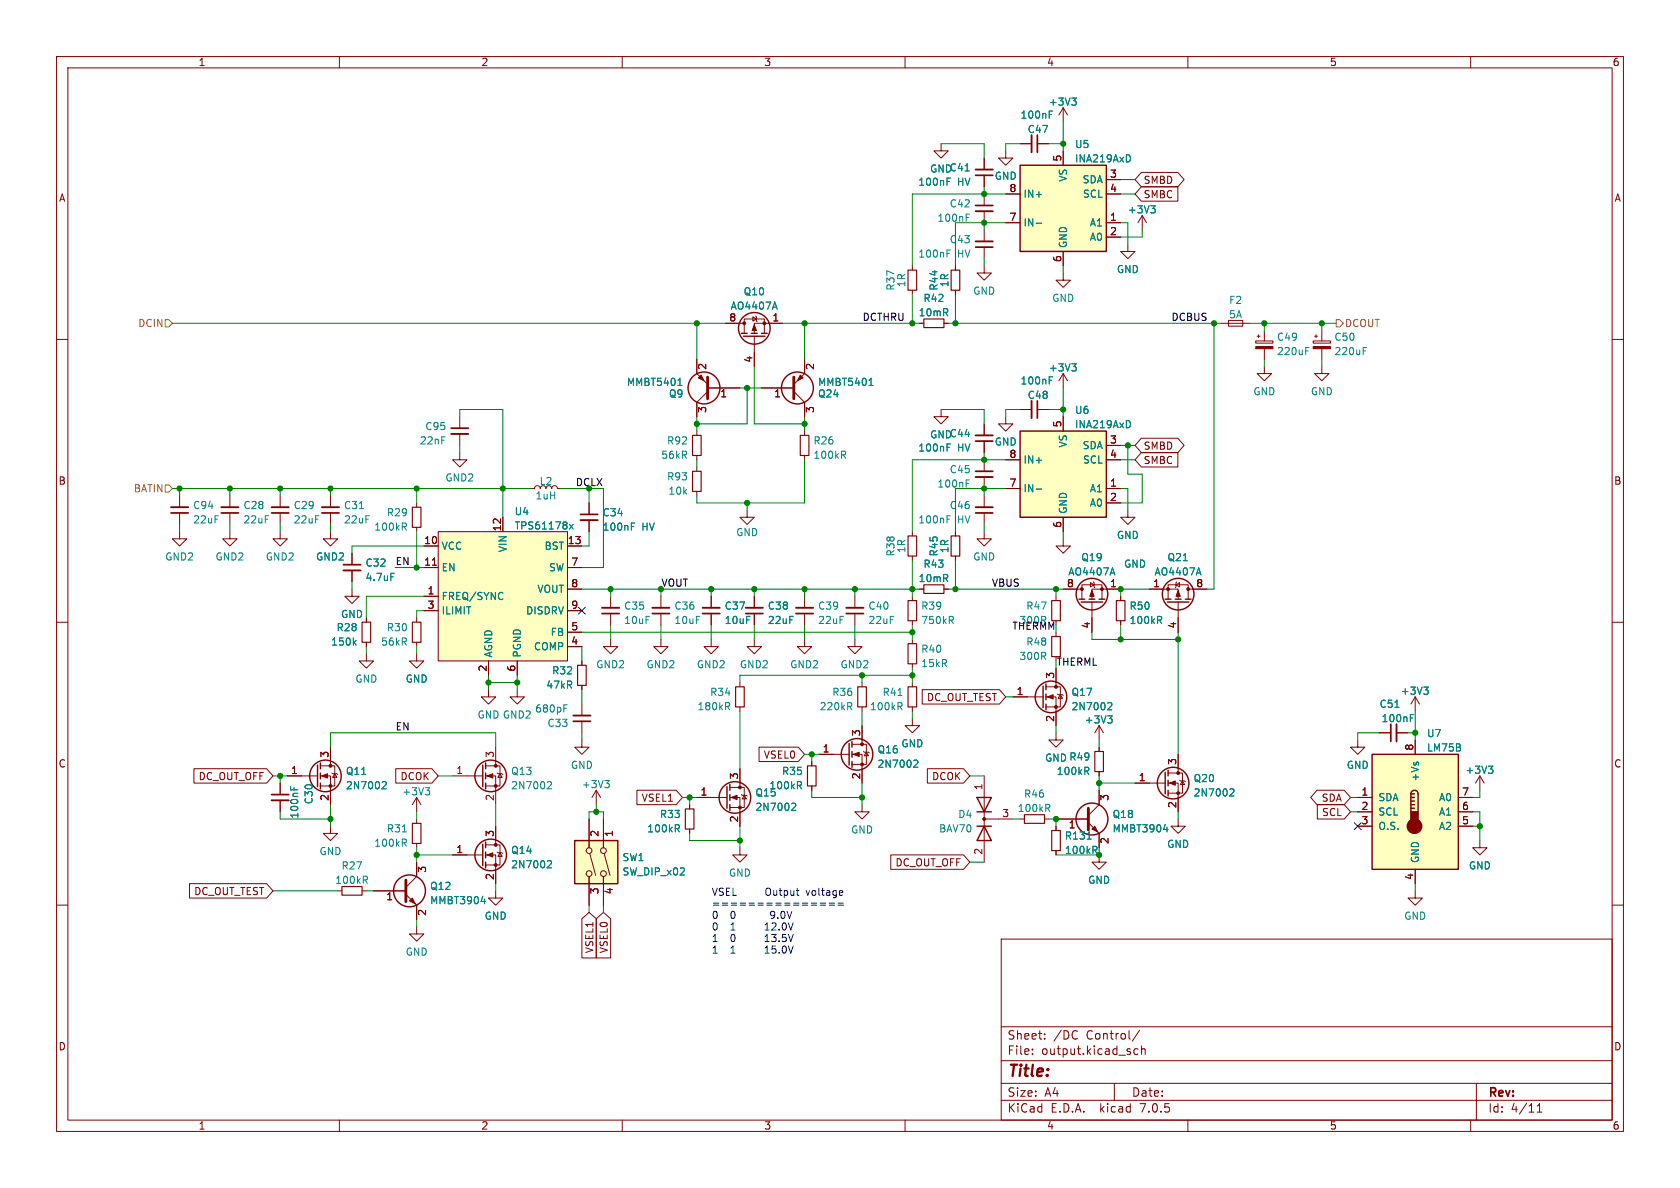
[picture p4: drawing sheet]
<svg xmlns="http://www.w3.org/2000/svg" width="297mm" height="210mm" viewBox="0 0 297 210" stroke-linecap="round" stroke-linejoin="round" font-family="sans-serif">
<g fill="none" stroke="#840000" stroke-width=".18">
<path d="M10 10h277v190h-277zM12 12h273v186h-273zM60 10v2M110 10v2M160 10v2M188 19.1l-.8 1.2M188 19.1v2.5M188 19.1l.7 1.2M210 10v2M260 10v2M166.4 25.4v1.3h1.2l-1.2 1.2-1.3-1.2h1.3M174 27.9v2.1"/>
<path d="M174 31v2M174 34.3v2M174 37.3v2.1M177.8 26.7v1.2h1.3l-1.3 1.3-1.3-1.3h1.3M177.8 39.4h2.5M177.8 34.3h2.5M180.3 25.4h2.1M183.4 25.4h2M188 26.7v2.5M195.6 39.4h2.5M195.6 31.8h2.5M195.6 34.3h2.5"/>
<path d="M201.8 30.5h6.4l1.1 1.3-1.1 1.2h-6.4l-1.1-1.2zM201.8 33h6.4v2.6h-6.4l-1.1-1.3zM201.9 38.1l-.7 1.3M201.9 38.1v2.5M201.9 38.1l.8 1.3M10 60h2M128.3 57.2h3.3M131.6 58.9v-2.5h3.5v2.5M133.1 56l.6 .4-.6 .4zM133.3 59.4v5.4M133.6 55.9l.1 .1v.8l.2 .1M138.4 57.2h-5.1v1.7"/>
<path d="M161.3 47v.8M161.3 51.3v.8M162.6 57.2h.7M166.9 57.2h.7M168.9 47v.8M168.9 51.3v.8M174 47v1.3h1.3l-1.3 1.2-1.3-1.2h1.3M174 40.6v2.1M174 43.7v2M188 48.3v1.2h1.2l-1.2 1.3-1.3-1.3h1.3M188 44.5v2.5M195.6 41.9h2.5"/>
<path d="M199.4 43.2v1.3h1.3l-1.3 1.2-1.3-1.2h1.3M215.9 57.2h5.1M217.2 56.6h2.5v1.1h-2.5zM222.2 59.4h.6M222.5 59.2v.5M223.5 58.4v1.9M232.4 59.4h.5M232.7 59.2v.5M233.7 58.4v1.9M285 60h2M81.3 73.7v2M81.3 76.7v2"/>
<path d="M123.2 63.5v2.5l1.9 1.9M123.2 76.2v.8M125.1 68.6h5.7M125.1 69.2l-1.9 1.9v2.6M134.6 68.6h5.7M140.3 69.2l1.9 1.9v2.6M142.2 63.5v2.5l-1.9 1.9M142.2 76.2v.8M166.4 72.4v1.3h1.2l-1.2 1.2-1.3-1.2h1.3M174 74.9v2.1M174 78v2M177.8 73.7v1.2h1.3l-1.3 1.3-1.3-1.3h1.3"/>
<path d="M180.3 72.4h2.1M183.4 72.4h2M188 66v2.6M188 73.7v2.5M188 66l-.8 1.3M188 66l.7 1.3M195.6 78.7h2.5M201.8 77.5h6.4l1.1 1.2-1.1 1.3h-6.4l-1.1-1.3zM222 60.3h3v.4h-3zM223.5 64.8v1.2h1.3l-1.3 1.3-1.3-1.3h1.3M223.5 61.6v1.9M232.2 60.3h3v.4h-3z"/>
<path d="M233.7 64.8v1.2h1.2l-1.2 1.3-1.3-1.3h1.3M233.7 61.6v1.9M31.7 94v1.3h1.3l-1.3 1.2-1.2-1.2h1.2M31.7 87.6v2.1M31.7 90.7v2M40.6 94v1.3h1.3l-1.3 1.2-1.2-1.2h1.2M40.6 87.6v2.1M40.6 90.7v2M49.5 94v1.3h1.3l-1.3 1.2-1.2-1.2h1.2M49.5 87.6v2.1M49.5 90.7v2M58.4 94v1.3h1.3l-1.3 1.2-1.3-1.2h1.3"/>
<path d="M58.4 87.6v2.1M58.4 90.7v2M62.2 97.8v2M73.7 88.9v.8M73.7 93.2v.8M74.9 96.5h2.6M76.4 99.9h.8M77.5 94h22.8v22.8h-22.8zM81.3 80v1.3h1.2l-1.2 1.3-1.3-1.3h1.3M88.9 91.4v2.6M94 86.4h.5l.1-.4 .4-.1 .4 .1 .1 .4M97.5 86.4l.2-.4 .4-.1 .3 .1 .2 .4h.5"/>
<path d="M100.3 96.5h2.6M104.1 88.9v2M104.1 91.9v2.1M123.2 80.5v.8M123.2 82.6v.7M123.2 86.9v.7M132.1 90.2v1.2h1.2l-1.2 1.3-1.3-1.3h1.3M142.2 80.5v.8M161.3 94v.7M161.3 98.3v.8M168.9 94v.7M168.9 98.3v.8"/>
<path d="M174 94v1.3h1.3l-1.3 1.2-1.3-1.2h1.3M174 81.3v2M174 84.3v2.1M174 87.6v2.1M174 90.7v2M177.8 86.4h2.5M177.8 81.3h2.5M188 95.3v1.2h1.2l-1.2 1.3-1.3-1.3h1.3M188 91.4v2.6M195.6 86.4h2.5M195.6 88.9h2.5M195.6 81.3h2.5"/>
<path d="M199.4 90.2v1.2h1.3l-1.3 1.3-1.3-1.3h1.3M201.8 80h6.4v2.6h-6.4l-1.1-1.3zM10 110h2M62.2 104.1v1.3h1.3l-1.3 1.3-1.2-1.3h1.2M62.2 100.8v2.1M64.8 115.6v1.2h1.2l-1.2 1.3-1.3-1.3h1.3M64.8 109.2v.8M64.8 113.5v.8M73.7 115.6v1.2h1.2l-1.2 1.3-1.3-1.3h1.3M73.7 109.2v.8M73.7 113.5v.8M74.9 105.4h2.6"/>
<path d="M74.9 100.3h2.6M74.9 108h2.6M86.4 116.8v2.6M91.4 116.8v2.6M100.3 104.1h2.6M100.3 100.3h2.6M100.3 108h2.6M100.3 114.3h2.6M100.3 111.8h2.6M102.9 116.8v.8M107.9 113v1.3h1.3l-1.3 1.3-1.2-1.3h1.2M107.9 105.4v2"/>
<path d="M107.9 108.5v2M116.8 113v1.3h1.3l-1.3 1.3-1.2-1.3h1.2M116.8 105.4v2M116.8 108.5v2M125.7 113v1.3h1.3l-1.3 1.3-1.2-1.3h1.2M125.7 105.4v2M125.7 108.5v2M133.3 113v1.3h1.3l-1.3 1.3-1.2-1.3h1.2M133.3 105.4v2M133.3 108.5v2M142.2 113v1.3h1.3l-1.3 1.3-1.2-1.3h1.2M142.2 105.4v2"/>
<path d="M142.2 108.5v2M151.1 113v1.3h1.3l-1.3 1.3-1.2-1.3h1.2M151.1 105.4v2M151.1 108.5v2M161.3 105.4v.8M161.3 109.7v.8M161.3 113v.8M161.3 117.3v.8M162.6 104.1h.7M166.9 104.1h.7M186.7 105.4v.8M186.7 111.8v.7"/>
<path d="M186.7 118.1v3.3M188 104.1h3.3M191.3 105.9v-2.5h3.5v2.5M192.8 103l.6 .4-.6 .4zM193 106.4v5.4M193.3 102.9l.1 .1v.8l.1 .1M198.1 104.1h-5.1v1.8M198.1 105.4v.8M198.1 109.7v.8M203.2 104.1h5.1v1.8M206.5 105.9v-2.5h3.6v2.5M207.9 103.4l.6-.4v.8z"/>
<path d="M208 102.9l-.1 .1v.8l-.1 .1M208.3 106.4v5.4M210.1 104.1h3.3M285 110h2M34.3 135.9h12.8l1.2 1.3-1.2 1.2h-12.8zM49.5 138.4v2.1M50.8 137.2h5.3M56.6 137.2h1.8v5M56.6 135.4h2.6v3.5h-2.6M58.4 132.1v3.3M58.7 136.7l.1 .1h.8l.1 .1M59.2 136.8l.4 .6h-.8z"/>
<path d="M70 135.9h6.4l1.1 1.3-1.1 1.2h-6.4zM80 137.2h5.3M85.9 137.2h1.7v5M85.9 135.4h2.5v3.5h-2.5M86.4 121.9v1.3h1.2l-1.2 1.3-1.3-1.3h1.3M87.6 132.1v3.3M87.9 136.7l.1 .1h.8l.1 .1M88.4 136.8l.4 .6h-.8zM91.4 121.9v1.3h1.3l-1.3 1.3-1.2-1.3h1.2M102.9 130.8v1.3h1.2l-1.2 1.3-1.3-1.3h1.3M102.9 121.2v.7M102.9 124.5v2"/>
<path d="M102.9 127.5v2M105.4 139.7l-.8 1.3M105.4 139.7v2.5M105.4 139.7l.8 1.3M112.6 139.7h6.9l1.1 1.3-1.1 1.2h-6.9zM129 139.2h2.6v3.5h-2.6M130.8 120.7v.7M130.8 125v.7M130.8 135.9v3.3M134.2 132.1h6.9l1.1 1.3-1.1 1.2h-6.9zM143.5 134.6v.8M143.5 138.9v.8"/>
<path d="M144.8 133.4h5.3M150.6 133.4h1.8v5M150.6 131.6h2.6v3.5h-2.6M152.4 120.7v.7M152.4 125v.7M152.4 128.3v3.3M152.7 132.8l.1 .2h.7l.2 .1M153.2 133l.3 .6h-.7zM161.3 127v1.3h1.3l-1.3 1.2-1.3-1.2h1.3M161.3 120.7v.7M161.3 125v.7M163 121.9h13.7l1.1 1.3-1.1 1.3h-13.7z"/>
<path d="M163.9 135.9h6.4l1.1 1.3-1.1 1.2h-6.4zM174 137.2v15.2M179.1 123.2h5.3M184.9 123.2h1.8v5.1M184.9 121.4h2.6v3.6h-2.6M186.7 129.5v1.3h1.3l-1.3 1.3-1.3-1.3h1.3M186.9 122.7l.2 .1h.7l.2 .1M187.5 122.8l.3 .6h-.7zM194.3 128.3l-.8 1.2M194.3 128.3v2.5M194.3 132.1v.7M194.3 136.4v.8"/>
<path d="M194.3 139.7v2.5l-1.9 1.9M194.3 128.3l.8 1.2M200.7 138.4h5.3M206.5 138.4h1.8v5.1M206.5 136.7h2.5v3.5h-2.5M208.3 133.4v3.3M208.5 137.9l.2 .1h.7l.1 .2M209 138l.4 .7h-.7zM232.8 139.7h4.8l1.2 1.3-1.2 1.2h-4.8l-1.1-1.2zM240 130.8v1.3h1.3l-1.3 1.3-1.2-1.3h1.2M243.8 129.5h2.1M246.9 129.5h2"/>
<path d="M250.2 123.2l.8 1.3M250.2 123.2l-.8 1.3M250.2 123.2v2.5M250.2 130.8v2.6M261.6 137.2l-.7 1.2M261.6 137.2v2.5M261.6 137.2l.8 1.2M10 160h2M33.5 156.2h13.6l1.2 1.3-1.2 1.3h-13.6zM49.5 141.5v2M58.4 146.1v1.2h1.3l-1.3 1.3-1.3-1.3h1.3M59.7 157.5h.8"/>
<path d="M64 157.5h.8M66 157.5h5.8M71.8 158.1l1.9 1.9v2.6M73.7 141v2.5M73.7 144.8v.7M73.7 149.1v.8M73.7 152.4v2.5l-1.9 1.9M73.7 141l-.8 1.2M73.7 141l.7 1.2M80 151.1h5.3M85.9 151.1h1.7v5.1M85.9 149.4h2.5v3.5h-2.5"/>
<path d="M87.6 157.5v1.3h1.3l-1.3 1.2-1.2-1.2h1.2M87.6 146.1v3.3M87.9 150.6l.1 .1h.8l.1 .2M88.4 150.7l.4 .7h-.8zM104.1 144.8v5.1M104.1 154.9v5.1M104.3 150.9l1 3.9M106.7 144.8v5.1M106.7 154.9v5.1M106.8 150.9l1 3.9M121.9 142.2v.8M121.9 146.6v.7"/>
<path d="M123.2 141h5.3M129 141h1.8v5.1M130.8 149.9v1.2h1.3l-1.3 1.3-1.3-1.3h1.3M131.1 140.5l.1 .1h.8l.1 .1M131.6 140.6l.4 .6h-.8zM152.4 142.2v1.3h1.3l-1.3 1.3-1.3-1.3h1.3M157.5 151.1h12.8l1.1 1.3-1.1 1.3h-12.8zM174 144.8h5.1M180.3 144.8h.8M184.7 144.8h.7M186.7 146.1v.7M186.7 150.4v.7"/>
<path d="M186.7 144.8h5.7M192.4 145.4l1.9 1.9v2.6M194.3 151.1v1.3h1.3l-1.3 1.3-1.3-1.3h1.3M208.3 144.8v1.3h1.2l-1.2 1.2-1.3-1.2h1.3M232.9 142.2h4.7l1.2 1.3-1.2 1.3h-4.7zM240 141h2.6M240 143.5h2.6M240 146.1h2.6M250.2 157.5v1.3h1.3l-1.3 1.2-1.3-1.2h1.3M250.2 153.7v2.5M257.8 141h2.5M257.8 143.5h2.5"/>
<path d="M257.8 146.1h2.5M261.6 148.6v1.3h1.3l-1.3 1.2-1.3-1.2h1.3M285 160h2M73.7 163.8v1.3h1.2l-1.2 1.3-1.3-1.3h1.3M102.9 162.4l1.2-1.1 1.3 1.1v6.9h-2.5zM105.4 162.4l1.3-1.1 1.3 1.1v6.9h-2.6zM177 166h108v32h-108zM60 198v2M110 198v2M160 198v2M177 194.5h108M177 191.5h108"/>
<path d="M177 187.5h108M177 181.5h108M182.5 186.3v.1M182.5 185.5v.1M184.7 183.6v.1M184.7 182.8v.1M190.4 182.3h.1M190.5 183.6h-.1M197 191.5v3M201.2 185.5l-.5-.1-.2 .3v.4l.1 .2h.6M201.5 182.1l-1.3 2M201.8 185.5l.2-.1 .4 .1 .1 .9"/>
<path d="M201.8 184.9v1.5M210 198v2M260 198v2M261 191.5v6.5M271.7 196.6h.9M271.7 195.5l.5-.4v1.5"/>
<circle cx="104.1" cy="150.4" r=".51"/>
<circle cx="104.1" cy="154.4" r=".51"/>
<circle cx="106.7" cy="150.4" r=".51"/>
<circle cx="106.7" cy="154.4" r=".51"/>
</g>
<g fill="none" stroke="#840000" stroke-width=".33">
<path d="M172.5 37.3h3M172.5 30h3M182.4 23.9v3M172.5 42.7h3M79.8 76.7h3M172.5 77h3M182.4 70.9v3M30.2 89.7h3.1M39.1 89.7h3.1M48 89.7h3.1M56.9 89.7h3M102.6 91.9h3.1"/>
<path d="M172.5 89.7h3M172.5 84.3h3M60.7 100.8h3.1M106.4 107.4h3.1M115.3 107.4h3.1M124.2 107.4h3.1M131.8 107.4h3.1M140.7 107.4h3.1M149.6 107.4h3.1M101.3 126.5h3.1M246.9 128v3.1M48 141.5h3.1"/>
</g>
<g fill="none" stroke="#840000" stroke-width=".3">
<path d="M172.5 36.3h3M172.5 31h3M183.4 23.9v3M172.5 43.7h3M79.8 75.7h3M172.5 78h3M183.4 70.9v3M30.2 90.7h3.1M39.1 90.7h3.1M48 90.7h3.1M56.9 90.7h3M60.7 99.8h3.1"/>
<path d="M102.6 90.9h3.1M172.5 90.7h3M172.5 83.3h3M106.4 108.5h3.1M115.3 108.5h3.1M124.2 108.5h3.1M131.8 108.5h3.1M140.7 108.5h3.1M149.6 108.5h3.1M101.3 127.5h3.1M245.9 128v3.1M48 140.5h3.1"/>
</g>
<g fill="none" stroke="#008484" stroke-width=".18">
<path d="M185.5 19.6h.6M189.5 17.3h.8l-.5 .5M190 17.8l.3 .2v.4l-.3 .2M167.4 31.5h.6M170.8 37.8h.6M183.2 39.5h1M199.7 27.5l.1 .4-.1 .5M203.4 36.4h.8l-.4 .5M204 36.9l.2 .2v.3l-.2 .2M137 53.4l.4 1.3M167.4 44.2h.6M119.8 68.1h.8"/>
<path d="M120.1 67l.1-.1v1.2M149.4 79.8l.1 .2-.1 .4M153.6 68.1h.8M153.9 67l.1-.1v1.2M167.4 78.5h.6M185.5 66.6h.6M189.5 64.3h.8l-.5 .5M190 64.8l.3 .2v.3l-.3 .3M199.7 74.5l.1 .4-.1 .5M230.8 61.4h.6M241 61.4h.6M71.4 93.1l.4 .6"/>
<path d="M71.7 92.5l.1 .2-.1 .4M100.7 92.7l.6 .8M101.3 92.7l-.6 .8M111.6 92.5h.6M149.1 80.4l.4 .6M167.4 91.2h.6M170.8 84.8h.6M183.2 86.5h1M62.6 113.6l.4 .4M63 113.2l-.5 .5M69.1 101.3h.6M88.8 104.8h.1"/>
<path d="M88.9 105.9h-.1M168.1 109.6l.4 .6M168.4 109l.1 .2-.1 .4M196.7 100.4l.4 1.3M205 109.6l.4 .6M205.3 109l.1 .2-.1 .4M211.9 100.4l.4 1.3M51.4 139v.6M67.8 138.2h.4l.1 .3-.8 .9h.8M75.2 139.2h.8l-.5 .5M75.7 139.7l.3 .3v.3l-.3 .2M97 138.2h.4l.1 .3-.8 .9h.8"/>
<path d="M99.7 124.6h.6M106.9 138h.8l-.4 .5M107.5 138.5l.2 .2v.3l-.2 .2M128.6 124.9l.4 .6M128.9 124.3l.1 .1-.1 .4M141.3 138.8l.4 .6M141.6 138.2l.1 .2-.1 .4M150.2 124.9l.4 .6M150.5 124.3l.1 .1-.1 .4M159.1 124.9l.4 .6M159.4 124.3l.1 .1-.1 .4M161.7 134.4h.5l.1 .3-.8 .9h.8"/>
<path d="M192.1 136.3l.4 .6M192.4 135.7l.1 .2-.1 .3M195.8 126.5h.8l-.4 .5M196 124.2l.4 .1 .2 .3-.8 .9h.8M196.4 127l.2 .3v.3l-.2 .2M217.6 139.4l.4 .1 .2 .3-.8 .9h.8M249.3 126.3h.6M251.7 121.5h.8l-.4 .4M252.2 121.9l.3 .3v.3l-.3 .2M263.1 135.4h.8l-.4 .5M263.7 135.9l.2 .3v.3l-.2 .2M64.5 155.6l.5 .6"/>
<path d="M64.8 155l.2 .1-.2 .4M71.4 149l.4 .6M71.7 148.4l.1 .2-.1 .3M85.1 159.3h.7M97 152.1l.4 .1 .1 .3-.8 .9h.8M119.7 146.5l.4 .6M120 145.9l.1 .1-.1 .4M140.1 142h.5l.1 .3-.8 1h.8M185.2 142.9l.4 .6M185.5 142.3l.1 .1-.1 .4M192.2 148.3h.7M193.5 150.3l.4 .6"/>
<path d="M193.8 149.7l.1 .1-.1 .4M205.7 146.6h.8"/>
</g>
<g fill="#ffffc2" stroke="#ffffc2" stroke-width=".18">
<path d="M180.3 29.2h15.3v15.3h-15.3z"/>
<path d="M180.3 76.2h15.3v15.2h-15.3z"/>
<path d="M101.6 148.6h7.6v7.6h-7.6z"/>
<path d="M77.5 94h22.8v22.8h-22.8z"/>
<path d="M242.6 133.4h15.2v20.3h-15.2z"/>
</g>
<g fill="none" stroke="#840000" stroke-width=".25">
<path d="M180.3 29.2h15.3v15.3h-15.3zM131.1 58.9h1M131.4 59.4h3.9M132.8 58.9h1.1M134.6 58.9h1M180.3 76.2h15.3v15.2h-15.3zM190.8 105.9h1M191.1 106.4h3.8M192.5 105.9h1M194.3 105.9h1M206 105.9h1M206.4 106.4h3.8"/>
<path d="M207.8 105.9h1M209.5 105.9h1.1M56.1 135.3v3.8M56.6 134.9v1M56.6 136.7v1M56.6 138.4v1M85.3 135.3v3.8M85.9 134.9v1M85.9 136.7v1M85.9 138.4v1M128.5 139.1v3.8M129 138.7v1"/>
<path d="M150.1 131.4v3.9M150.6 131.1v1M150.6 132.8v1.1M150.6 134.6v1M184.4 121.3v3.8M184.9 120.9v1M184.9 122.7v1M184.9 124.5v1M206 136.5v3.8M206.5 136.1v1.1M206.5 137.9v1M206.5 139.7v1"/>
<path d="M242.6 133.4h15.2v20.3h-15.2zM85.3 149.2v3.8M85.9 148.8v1.1M85.9 150.6v1M85.9 152.4v1M101.6 148.6h7.6v7.6h-7.6zM129 140.5v1M129 142.2v1.1M172.7 143.5h2.6M172.7 146.1h2.6M172.7 141h2.6l-1.3 2.5zM174 146.1l1.3 2.5h-2.6z"/>
<path d="M249.4 140.3a.64 .64 0 0 1 .7-.6 .64 .64 0 0 1 .6 .6v3.2M249.4 142.9h.7M249.4 142.2h.7M249.4 141.6h.7M249.4 141h.7M249.4 140.3v3.2M249.4 140.3h.7"/>
<circle cx="133.3" cy="58" r="2.79"/>
<circle cx="124.5" cy="68.6" r="2.82"/>
<circle cx="141" cy="68.6" r="2.82"/>
<circle cx="193" cy="105" r="2.79"/>
<circle cx="208.3" cy="105" r="2.79"/>
<circle cx="57.5" cy="137.2" r="2.79"/>
<circle cx="86.7" cy="137.2" r="2.79"/>
<circle cx="151.5" cy="133.3" r="2.79"/>
<circle cx="185.8" cy="123.2" r="2.79"/>
<circle cx="207.4" cy="138.4" r="2.79"/>
<circle cx="72.4" cy="157.5" r="2.82"/>
<circle cx="86.7" cy="151.1" r="2.79"/>
<circle cx="129.9" cy="141" r="2.79"/>
<circle cx="193" cy="144.8" r="2.82"/>
</g>
<g fill="none" stroke="#840000" stroke-width=".2">
<path d="M160.5 47.8h1.6v3.5h-1.6zM163.3 56.4h3.6v1.5h-3.6zM168.1 47.8h1.6v3.5h-1.6zM122.4 77h1.6v3.5h-1.6zM141.5 77h1.5v3.5h-1.5zM72.9 89.7h1.5v3.5h-1.5zM122.4 83.3h1.6v3.6h-1.6zM160.5 94.7h1.6v3.6h-1.6zM168.1 94.7h1.6v3.6h-1.6zM64 110h1.5v3.5h-1.5zM72.9 110h1.5v3.5h-1.5zM102.1 117.6h1.5v3.6h-1.5z"/>
<path d="M160.5 113.8h1.6v3.5h-1.6zM160.5 106.2h1.6v3.5h-1.6zM163.3 103.4h3.6v1.5h-3.6zM185.9 112.5h1.6v3.6h-1.6zM185.9 106.2h1.6v3.5h-1.6zM197.4 106.2h1.5v3.5h-1.5zM130 121.4h1.6v3.6h-1.6zM142.7 135.4h1.6v3.5h-1.6zM151.6 121.4h1.6v3.6h-1.6zM160.5 121.4h1.6v3.6h-1.6zM193.5 132.8h1.6v3.6h-1.6zM60.5 156.7h3.5v1.5h-3.5z"/>
<path d="M72.9 145.5h1.5v3.6h-1.5zM121.2 143h1.5v3.6h-1.5zM181.1 144h3.6v1.5h-3.6zM185.9 146.8h1.6v3.6h-1.6z"/>
</g>
<path d="M125.1 66.7v3.8M140.3 66.7v3.8M71.8 155.6v3.8M192.4 142.9v3.8" fill="none" stroke="#840000" stroke-width=".51"/>
<g fill="#840000" stroke="#840000" stroke-width=".18">
<path d="M72.4 159.3l.5-.5 .5 1z"/>
<path d="M193 104.4l.4 1h-.7z"/>
<path d="M86.1 137.2l1-.4v.7z"/>
<path d="M208.3 104.4l.4 1h-.8z"/>
<path d="M133.3 57.4l.4 1h-.7z"/>
<path d="M185.2 123.2l1-.4v.8z"/>
<path d="M193 146.6l.5-.5 .6 1z"/>
<path d="M141.5 66.3l.5 .5-1 .5z"/>
<path d="M206.8 138.4l1-.4v.8z"/>
<path d="M86.1 151.1l1-.4v.8z"/>
<path d="M150.9 133.4l1-.4v.7z"/>
<path d="M123.4 66.8l.6-.5 .5 1z"/>
<path d="M56.9 137.2l1-.4v.7z"/>
<path d="M232.2 61.3h3v.3h-3z"/>
<path d="M222 61.3h3v.3h-3z"/>
<path d="M129.3 141l1-.4v.8z"/>
<circle cx="194.8" cy="104.1" r=".25"/>
<circle cx="191.3" cy="104.1" r=".25"/>
<circle cx="87.6" cy="138.9" r=".25"/>
<circle cx="87.6" cy="135.4" r=".25"/>
<circle cx="206.5" cy="104.1" r=".25"/>
<circle cx="210.1" cy="104.1" r=".25"/>
<circle cx="135.1" cy="57.1" r=".25"/>
<circle cx="131.6" cy="57.1" r=".25"/>
<circle cx="186.7" cy="125" r=".25"/>
<circle cx="186.7" cy="121.4" r=".25"/>
<circle cx="208.3" cy="140.2" r=".25"/>
<circle cx="208.3" cy="136.7" r=".25"/>
<circle cx="174" cy="144.8" r=".25"/>
<circle cx="87.6" cy="152.9" r=".25"/>
<circle cx="87.6" cy="149.4" r=".25"/>
<circle cx="152.4" cy="135.1" r=".25"/>
<circle cx="152.4" cy="131.6" r=".25"/>
<circle cx="58.4" cy="138.9" r=".25"/>
<circle cx="58.4" cy="135.4" r=".25"/>
<circle cx="130.8" cy="142.7" r=".25"/>
<circle cx="130.8" cy="139.2" r=".25"/>
</g>
<g fill="#840000" stroke="#840000" stroke-width=".25">
<path d="M249.4 143.5h1.3v1.9h-1.3z"/>
<circle cx="250.1" cy="146" r="1.27"/>
</g>
<path d="M29.2 56.5h.6l.7 .7-.7 .6h-.6zM236.2 56.5h.7l.6 .7-.6 .6h-.7zM29.2 85.7h.6l.7 .7-.7 .6h-.6z" fill="none" stroke="#848400" stroke-width=".18"/>
<g fill="none" stroke="#0000c2" stroke-width=".18">
<path d="M141.9 159.7h.9M143.4 159.7h1M145 159.7h1M146.6 159.7h.9M148.1 159.7h1M135.3 164.4h.7M135.3 166.5h.7M135.3 168.5h.7M135.4 163.4l-.1 .1M135.4 165.5h-.1M135.4 167.5l-.1 .1M136.4 162.4h.2"/>
<path d="M136.5 161.1l-.3 .2v.3l.3 .3M141.9 160h.9M143.4 160h1M145 160h1M146.6 160h.9M148.1 160h1"/>
</g>
<g fill="none" stroke="#008400" stroke-width=".18">
<path d="M166.4 25.4h7.6v2.5M174 33v1.3M174 39.4v1.2M177.8 34.3h-16.5v12.7M177.8 39.4h-8.9v7.6M180.3 25.4h-2.5v1.3M185.4 25.4h2.6M188 21.6v5.1M198.1 39.4h1.3v3.8M198.1 34.3h2.6M198.1 31.8h2.6M30.5 57.2h97.8"/>
<path d="M123.2 57.2v6.3M138.4 57.2h24.2M142.2 57.2v6.3M161.3 52.1v5.1M167.6 57.2h48.3M168.9 52.1v5.1M174 45.7v1.3M188 47v1.3M201.9 40.6v1.3h-3.8M214.6 57.2v46.9h-1.2M221 57.2h15.2M223.5 57.2v1.2"/>
<path d="M233.7 57.2v1.2M81.3 73.7v-1.3h7.6v19M81.3 78.7v1.3M123.2 73.7v2.5M130.8 68.6h3.8M132.1 68.6v6.3h-8.9M133.3 64.8v10.1h8.9M142.2 73.7v2.5M166.4 72.4h7.6v2.5M180.3 72.4h-2.5v1.3M185.4 72.4h2.6M188 68.6v5.1"/>
<path d="M198.1 78.7h2.6M199.4 78.7v5.1h2.5v5.1h-3.8M223.5 63.5v1.3M233.7 63.5v1.3M30.5 86.4h63.5M31.7 86.4v1.2M31.7 92.7v1.3M40.6 86.4v1.2M40.6 92.7v1.3M49.5 86.4v1.2M49.5 92.7v1.3M58.4 86.4v1.2"/>
<path d="M58.4 92.7v1.3M73.7 86.4v2.5M73.7 94v6.3M74.9 96.5h-12.7v1.3M99.1 86.4h5v2.5M104.1 94v2.5h-1.2M106.7 86.4v13.9h-3.8M123.2 81.3v1.3M132.1 88.9v1.3M142.2 81.3v7.6h-19v-1.3M161.3 99.1v6.3M168.9 99.1v5"/>
<path d="M174 80v1.3M174 86.4v1.2M174 92.7v1.3M177.8 86.4h-8.9v7.6M177.8 81.3h-16.5v12.7M188 94v1.3M198.1 86.4h1.3v3.8M198.1 81.3h2.6M62.2 102.9v1.2M64.8 114.3v1.3M69.8 100.3h5.1M73.7 114.3v1.3"/>
<path d="M74.9 105.4h-10.1v3.8M74.9 108h-1.2v1.2M86.4 119.4v2.5M91.4 119.4v2.5M102.9 104.1h59.7M102.9 114.3v2.5M102.9 111.8h58.4M107.9 104.1v1.3M107.9 110.5v2.5M116.8 104.1v1.3M116.8 110.5v2.5M125.7 104.1v1.3"/>
<path d="M125.7 110.5v2.5M133.3 104.1v1.3M133.3 110.5v2.5M142.2 104.1v1.3M142.2 110.5v2.5M151.1 104.1v1.3M151.1 110.5v2.5M152.4 119.4v1.3M161.3 119.4h-30.5v1.3M161.3 110.5v2.5M161.3 118.1v2.6M167.6 104.1h20.4"/>
<path d="M186.7 104.1v1.3M193 111.8v1.2h15.3M198.1 110.5v2.5M203.2 104.1h-5.1v1.3M208.3 111.8v21.6M48.3 137.2h2.5M49.5 137.2v1.2M58.4 132.1v-2.6h29.2v2.6M77.5 137.2h2.5M86.4 120.7h5M102.9 121.9v2.6M102.9 129.5v1.3"/>
<path d="M130.8 125.7v10.2M142.2 133.4h2.6M143.5 139.7v1.3h8.9M143.5 133.4v1.2M152.4 125.7v2.6M152.4 138.4v3.8M161.3 125.7v1.3M171.4 137.2h2.6M177.8 123.2h1.3M186.7 128.3v1.2M194.3 138.4h6.4M194.3 130.8v1.3"/>
<path d="M194.3 137.2v2.5M243.8 129.5h-3.8v1.3M248.9 129.5h1.3M250.2 125.7v5.1M261.6 139.7v1.3h-1.3M48.3 157.5h11.4M49.5 143.5v1.3h8.9M58.4 142.2v3.9M64.8 157.5h1.2M73.7 143.5v1.3M73.7 149.9v2.5M73.7 151.1h6.3"/>
<path d="M87.6 142.2v3.9M87.6 156.2v1.3M104.1 144.8v-1.3h2.6v1.3M105.4 142.2v1.3M120.6 141h2.6M121.9 147.3v1.3h8.9M121.9 141v1.2M130.8 146.1v3.8M171.4 152.4h2.6M179.1 144.8h1.2M185.4 144.8h1.3v1.3M194.3 149.9v1.2h-7.6"/>
<path d="M208.3 143.5v1.3M238.8 143.5h1.2M238.8 141h1.2M250.2 156.2v1.3M260.3 143.5h1.3v5.1M260.3 146.1h1.3M73.7 162.6v1.2M104.1 160v1.3M106.7 160v1.3"/>
</g>
<path d="M102.3 107.3l1.2 1.3M103.5 107.3l-1.2 1.3M239.4 145.4l1.2 1.3M240.6 145.4l-1.2 1.3" fill="none" stroke="#000084" stroke-width=".18"/>
<g fill="#008400" stroke="#008400" stroke-width=".18">
<circle cx="142.2" cy="104.1" r=".46"/>
<circle cx="133.3" cy="104.1" r=".46"/>
<circle cx="151.1" cy="104.1" r=".46"/>
<circle cx="161.3" cy="104.1" r=".46"/>
<circle cx="161.3" cy="111.8" r=".46"/>
<circle cx="168.9" cy="104.1" r=".46"/>
<circle cx="161.3" cy="119.4" r=".46"/>
<circle cx="199.4" cy="78.7" r=".46"/>
<circle cx="174" cy="86.4" r=".46"/>
<circle cx="174" cy="81.3" r=".46"/>
<circle cx="214.6" cy="57.2" r=".46"/>
<circle cx="223.5" cy="57.2" r=".46"/>
<circle cx="168.9" cy="57.2" r=".46"/>
<circle cx="233.7" cy="57.2" r=".46"/>
<circle cx="261.6" cy="146.1" r=".46"/>
<circle cx="250.2" cy="129.5" r=".46"/>
<circle cx="186.7" cy="104.1" r=".46"/>
<circle cx="188" cy="72.4" r=".46"/>
<circle cx="161.3" cy="57.2" r=".46"/>
<circle cx="188" cy="25.4" r=".46"/>
<circle cx="174" cy="34.3" r=".46"/>
<circle cx="174" cy="39.4" r=".46"/>
<circle cx="198.1" cy="104.1" r=".46"/>
<circle cx="198.1" cy="113" r=".46"/>
<circle cx="208.3" cy="113" r=".46"/>
<circle cx="194.3" cy="138.4" r=".46"/>
<circle cx="194.3" cy="151.1" r=".46"/>
<circle cx="186.7" cy="144.8" r=".46"/>
<circle cx="107.9" cy="104.1" r=".46"/>
<circle cx="132.1" cy="88.9" r=".46"/>
<circle cx="123.2" cy="74.9" r=".46"/>
<circle cx="104.1" cy="86.4" r=".46"/>
<circle cx="116.8" cy="104.1" r=".46"/>
<circle cx="121.9" cy="141" r=".46"/>
<circle cx="105.4" cy="143.5" r=".46"/>
<circle cx="130.8" cy="148.6" r=".46"/>
<circle cx="152.4" cy="141" r=".46"/>
<circle cx="152.4" cy="119.4" r=".46"/>
<circle cx="125.7" cy="104.1" r=".46"/>
<circle cx="143.5" cy="133.4" r=".46"/>
<circle cx="123.2" cy="57.2" r=".46"/>
<circle cx="142.2" cy="57.2" r=".46"/>
<circle cx="142.2" cy="74.9" r=".46"/>
<circle cx="132.1" cy="68.6" r=".46"/>
<circle cx="58.4" cy="144.8" r=".46"/>
<circle cx="49.5" cy="137.2" r=".46"/>
<circle cx="73.7" cy="151.1" r=".46"/>
<circle cx="88.9" cy="86.4" r=".46"/>
<circle cx="73.7" cy="86.4" r=".46"/>
<circle cx="86.4" cy="120.7" r=".46"/>
<circle cx="73.7" cy="100.3" r=".46"/>
<circle cx="91.4" cy="120.7" r=".46"/>
<circle cx="40.6" cy="86.4" r=".46"/>
<circle cx="49.5" cy="86.4" r=".46"/>
<circle cx="58.4" cy="86.4" r=".46"/>
<circle cx="31.7" cy="86.4" r=".46"/>
</g>
<text font-size="2.8" fill="#840000" x="178" y="190.8">Title:</text>
<g font-size="2.1" fill="#840000">
<text x="178" y="183.9">Sheet:</text>
<text x="186.2" y="183.9">/DC</text>
<text x="191.9" y="183.9">Control/</text>
<text x="178" y="186.6">File:</text>
<text x="184" y="186.6">output.kicad_sch</text>
<text x="178" y="196.8">KiCad</text>
<text x="178" y="194">Size:</text>
<text x="184.6" y="194">A4</text>
<text x="185.7" y="196.8">E.D.A.</text>
<text x="194.4" y="196.8">kicad</text>
<text x="200" y="194">Date:</text>
<text x="201.5" y="196.8">7.0.5</text>
<text x="263" y="194.2">Rev:</text>
<text x="263" y="196.8">Id:</text>
<text x="267" y="196.8">4/11</text>
</g>
<g font-size="1.8" fill="#840000">
<text x="35" y="11.8">1</text>
<text x="85" y="11.8">2</text>
<text x="135" y="11.8">3</text>
<text x="185" y="11.8">4</text>
<text x="235" y="11.8">5</text>
<text x="285" y="11.8">6</text>
<text x="187.7" y="28.6" transform="rotate(-90 187.7 28.6)">5</text>
<text x="10.4" y="35.8">A</text>
<text x="178.4" y="34">8</text>
<text x="196.2" y="31.5">3</text>
<text x="196.2" y="34">4</text>
<text x="202.1" y="32.7">SMBD</text>
<text x="202.1" y="35.2">SMBC</text>
<text x="285.4" y="35.8">A</text>
<text x="178.4" y="39.1">7</text>
<text x="196.2" y="39.1">1</text>
<text x="196.2" y="41.7">2</text>
<text x="187.7" y="46.4" transform="rotate(-90 187.7 46.4)">6</text>
<text x="128.9" y="56.9">8</text>
<text x="136.5" y="56.9">1</text>
<text x="125.1" y="65.4" transform="rotate(-90 125.1 65.4)">2</text>
<text x="133.1" y="64.2" transform="rotate(-90 133.1 64.2)">4</text>
<text x="144.1" y="65.4" transform="rotate(-90 144.1 65.4)">2</text>
<text x="127.3" y="70.5">1</text>
<text x="136.8" y="70.5">1</text>
<text x="125.1" y="73.1" transform="rotate(-90 125.1 73.1)">3</text>
<text x="144.1" y="73.1" transform="rotate(-90 144.1 73.1)">3</text>
<text x="187.7" y="75.6" transform="rotate(-90 187.7 75.6)">5</text>
<text x="178.4" y="81">8</text>
<text x="196.2" y="78.5">3</text>
<text x="196.2" y="81">4</text>
<text x="202.1" y="82.2">SMBC</text>
<text x="202.1" y="79.7">SMBD</text>
<text x="10.3" y="85.8">B</text>
<text x="178.4" y="86.1">7</text>
<text x="196.2" y="86.1">1</text>
<text x="196.2" y="88.6">2</text>
<text x="285.3" y="85.8">B</text>
<text x="88.6" y="94" transform="rotate(-90 88.6 94)">12</text>
<text x="187.7" y="93.4" transform="rotate(-90 187.7 93.4)">6</text>
<text x="74.9" y="96.3">10</text>
<text x="74.9" y="100.1">11</text>
<text x="100.3" y="96.3">13</text>
<text x="100.9" y="100.1">7</text>
<text x="75.5" y="105.2">1</text>
<text x="75.5" y="107.7">3</text>
<text x="100.9" y="103.9">8</text>
<text x="100.9" y="107.7">9</text>
<text x="188.6" y="103.9">8</text>
<text x="196.2" y="103.9">1</text>
<text x="203.8" y="103.9">1</text>
<text x="211.4" y="103.9">8</text>
<text x="100.9" y="111.5">5</text>
<text x="192.8" y="111.2" transform="rotate(-90 192.8 111.2)">4</text>
<text x="208" y="111.2" transform="rotate(-90 208 111.2)">4</text>
<text x="86.1" y="118.8" transform="rotate(-90 86.1 118.8)">2</text>
<text x="91.2" y="118.8" transform="rotate(-90 91.2 118.8)">6</text>
<text x="100.9" y="114">4</text>
<text x="163.8" y="124.1">DC_OUT_TEST</text>
<text x="179.7" y="122.9">1</text>
<text x="186.4" y="120" transform="rotate(-90 186.4 120)">3</text>
<text x="152.1" y="130.2" transform="rotate(-90 152.1 130.2)">3</text>
<text x="186.4" y="127.7" transform="rotate(-90 186.4 127.7)">2</text>
<text x="10.3" y="135.8">C</text>
<text x="51.4" y="136.9">1</text>
<text x="58.2" y="134" transform="rotate(-90 58.2 134)">3</text>
<text x="80.6" y="136.9">1</text>
<text x="87.4" y="134" transform="rotate(-90 87.4 134)">3</text>
<text x="130.6" y="137.8" transform="rotate(-90 130.6 137.8)">3</text>
<text x="135" y="134.3">VSEL0</text>
<text x="145.4" y="133.1">1</text>
<text x="152.1" y="137.8" transform="rotate(-90 152.1 137.8)">2</text>
<text x="208" y="135.3" transform="rotate(-90 208 135.3)">3</text>
<text x="249.9" y="132.7" transform="rotate(-90 249.9 132.7)">8</text>
<text x="285.3" y="135.8">C</text>
<text x="35.1" y="138.1">DC_OUT_OFF</text>
<text x="58.2" y="141.6" transform="rotate(-90 58.2 141.6)">2</text>
<text x="70.8" y="138.1">DCOK</text>
<text x="87.4" y="141.6" transform="rotate(-90 87.4 141.6)">2</text>
<text x="113.4" y="141.9">VSEL1</text>
<text x="123.8" y="140.7">1</text>
<text x="164.8" y="138.1">DCOK</text>
<text x="173.7" y="139.7" transform="rotate(-90 173.7 139.7)">1</text>
<text x="196.2" y="141.6" transform="rotate(-90 196.2 141.6)">3</text>
<text x="201.3" y="138.2">1</text>
<text x="208" y="142.9" transform="rotate(-90 208 142.9)">2</text>
<text x="233.6" y="141.9">SDA</text>
<text x="240.6" y="140.7">1</text>
<text x="240.6" y="143.3">2</text>
<text x="258.4" y="143.3">6</text>
<text x="258.4" y="140.7">7</text>
<text x="87.4" y="148" transform="rotate(-90 87.4 148)">3</text>
<text x="106" y="148" transform="rotate(-90 106 148)">2</text>
<text x="108.6" y="148" transform="rotate(-90 108.6 148)">1</text>
<text x="130.6" y="145.4" transform="rotate(-90 130.6 145.4)">2</text>
<text x="177.1" y="144.5">3</text>
<text x="196.2" y="149.3" transform="rotate(-90 196.2 149.3)">2</text>
<text x="233.7" y="144.4">SCL</text>
<text x="240.6" y="145.8">3</text>
<text x="258.4" y="145.8">5</text>
<text x="75.6" y="154.3" transform="rotate(-90 75.6 154.3)">3</text>
<text x="80.6" y="150.9">1</text>
<text x="87.4" y="155.6" transform="rotate(-90 87.4 155.6)">2</text>
<text x="158.3" y="153.3">DC_OUT_OFF</text>
<text x="173.7" y="151.2" transform="rotate(-90 173.7 151.2)">2</text>
<text x="249.9" y="155.6" transform="rotate(-90 249.9 155.6)">4</text>
<text x="34.3" y="158.4">DC_OUT_TEST</text>
<text x="68.2" y="159.4">1</text>
<text x="75.6" y="162" transform="rotate(-90 75.6 162)">2</text>
<text x="106" y="158.1" transform="rotate(-90 106 158.1)">3</text>
<text x="108.6" y="158.1" transform="rotate(-90 108.6 158.1)">4</text>
<text x="105.1" y="168.5" transform="rotate(-90 105.1 168.5)">VSEL1</text>
<text x="107.6" y="168.5" transform="rotate(-90 107.6 168.5)">VSEL0</text>
<text x="10.3" y="185.8">D</text>
<text x="285.3" y="185.8">D</text>
<text x="35" y="199.8">1</text>
<text x="85" y="199.8">2</text>
<text x="135" y="199.8">3</text>
<text x="185" y="199.8">4</text>
<text x="235" y="199.8">5</text>
<text x="285" y="199.8">6</text>
</g>
<g font-size="1.8" fill="#008484">
<text x="180.3" y="21.1">100nF</text>
<text x="181.6" y="23.7">C47</text>
<text x="185.4" y="18.8">+3V3</text>
<text x="190" y="28.9">INA219AxD</text>
<text x="190" y="26.3">U5</text>
<text x="162.3" y="33">100nF</text>
<text x="164.4" y="30.7">GNDC41</text>
<text x="169.2" y="33">HV</text>
<text x="175.8" y="31.9">GND</text>
<text x="180.8" y="35.1">IN+</text>
<text x="188.8" y="32.1" transform="rotate(-90 188.8 32.1)">VS</text>
<text x="191.4" y="32.6">SDA</text>
<text x="191.4" y="35.1">SCL</text>
<text x="165.7" y="39.4">100nF</text>
<text x="167.8" y="36.8">C42</text>
<text x="180.8" y="40.2">IN-</text>
<text x="192.6" y="40.2">A1</text>
<text x="199.3" y="37.9">+3V3</text>
<text x="162.3" y="45.7">100nF</text>
<text x="167.8" y="43.2">C43</text>
<text x="169.2" y="45.7">HV</text>
<text x="188.8" y="43.9" transform="rotate(-90 188.8 43.9)">GND</text>
<text x="192.6" y="42.7">A0</text>
<text x="131.4" y="52.4">Q10</text>
<text x="158.3" y="51.4" transform="rotate(-90 158.3 51.4)">R37</text>
<text x="160.2" y="50.8" transform="rotate(-90 160.2 50.8)">1R</text>
<text x="163.2" y="53.5">R42</text>
<text x="165.9" y="51.4" transform="rotate(-90 165.9 51.4)">R44</text>
<text x="167.8" y="50.8" transform="rotate(-90 167.8 50.8)">1R</text>
<text x="172" y="52.3">GND</text>
<text x="186" y="53.5">GND</text>
<text x="197.4" y="48.4">GND</text>
<text x="217.2" y="53.9">F2</text>
<text x="129.1" y="54.9">AO4407A</text>
<text x="162.3" y="56.1">10mR</text>
<text x="217.2" y="56.4">5A</text>
<text x="185.4" y="65.8">+3V3</text>
<text x="225.7" y="60.4">C49</text>
<text x="225.7" y="62.9">220uF</text>
<text x="235.8" y="60.4">C50</text>
<text x="235.8" y="62.9">220uF</text>
<text x="110.8" y="68.4">MMBT5401</text>
<text x="118.2" y="70.4">Q9</text>
<text x="144.6" y="70.4">Q24</text>
<text x="144.6" y="68.4">MMBT5401</text>
<text x="180.3" y="68.1">100nF</text>
<text x="181.6" y="70.7">C48</text>
<text x="221.5" y="70">GND</text>
<text x="231.7" y="70">GND</text>
<text x="75.1" y="76.2">C95</text>
<text x="164.4" y="77.7">GNDC44</text>
<text x="190" y="75.9">INA219AxD</text>
<text x="190" y="73.3">U6</text>
<text x="74.2" y="78.7">22nF</text>
<text x="116.8" y="81.3">56kR</text>
<text x="117.9" y="78.7">R92</text>
<text x="143.7" y="78.7">R26</text>
<text x="143.7" y="81.3">100kR</text>
<text x="162.3" y="80">100nF</text>
<text x="167.8" y="83.8">C45</text>
<text x="169.2" y="80">HV</text>
<text x="175.8" y="78.9">GND</text>
<text x="180.8" y="82.1">IN+</text>
<text x="188.8" y="79.1" transform="rotate(-90 188.8 79.1)">VS</text>
<text x="191.4" y="79.6">SDA</text>
<text x="191.4" y="82.1">SCL</text>
<text x="78.7" y="85.3">GND2</text>
<text x="94.6" y="88.5">1uH</text>
<text x="95.3" y="85.9">L2</text>
<text x="117.9" y="85.1">R93</text>
<text x="118.1" y="87.6">10k</text>
<text x="165.7" y="86.4">100nF</text>
<text x="180.8" y="87.2">IN-</text>
<text x="192.6" y="87.2">A1</text>
<text x="192.6" y="89.7">A0</text>
<text x="34.1" y="90.2">C94</text>
<text x="34.1" y="92.7">22uF</text>
<text x="43" y="90.2">C28</text>
<text x="43" y="92.7">22uF</text>
<text x="51.9" y="90.2">C29</text>
<text x="51.9" y="92.7">22uF</text>
<text x="60.8" y="90.2">C31</text>
<text x="60.8" y="92.7">22uF</text>
<text x="66.1" y="94">100kR</text>
<text x="68.3" y="91.4">R29</text>
<text x="90.9" y="93.8">TPS61178x</text>
<text x="90.9" y="91.2">U4</text>
<text x="106.5" y="91.4">C34</text>
<text x="106.5" y="94">100nF</text>
<text x="113.4" y="94">HV</text>
<text x="130.1" y="94.9">GND</text>
<text x="162.3" y="92.7">100nF</text>
<text x="167.8" y="90.2">C46</text>
<text x="169.2" y="92.7">HV</text>
<text x="188.8" y="90.9" transform="rotate(-90 188.8 90.9)">GND</text>
<text x="197.4" y="95.4">GND</text>
<text x="29.1" y="99.2">GND2</text>
<text x="38" y="99.2">GND2</text>
<text x="46.9" y="99.2">GND2</text>
<text x="55.8" y="99.2">GND2</text>
<text x="64.6" y="100.3">C32</text>
<text x="78" y="97.3">VCC</text>
<text x="78" y="101.2">EN</text>
<text x="89.7" y="97.6" transform="rotate(-90 89.7 97.6)">VIN</text>
<text x="96.2" y="97.3">BST</text>
<text x="97" y="101.2">SW</text>
<text x="158.3" y="98.4" transform="rotate(-90 158.3 98.4)">R38</text>
<text x="160.2" y="97.8" transform="rotate(-90 160.2 97.8)">1R</text>
<text x="163.2" y="100.5">R43</text>
<text x="165.9" y="98.4" transform="rotate(-90 165.9 98.4)">R45</text>
<text x="167.8" y="97.8" transform="rotate(-90 167.8 97.8)">1R</text>
<text x="172" y="99.2">GND</text>
<text x="188.8" y="101.9">AO4407A</text>
<text x="191.1" y="99.4">Q19</text>
<text x="198.7" y="100.5">GND</text>
<text x="204" y="101.9">AO4407A</text>
<text x="206.3" y="99.4">Q21</text>
<text x="64.6" y="102.9">4.7uF</text>
<text x="78" y="106.2">FREQ/SYNC</text>
<text x="95" y="105">VOUT</text>
<text x="110.3" y="107.9">C35</text>
<text x="119.2" y="107.9">C36</text>
<text x="128.1" y="107.9">C37</text>
<text x="135.7" y="107.9">C38</text>
<text x="144.6" y="107.9">C39</text>
<text x="153.5" y="107.9">C40</text>
<text x="162.3" y="103.1">10mR</text>
<text x="162.8" y="107.9">R39</text>
<text x="181.4" y="107.9">R47</text>
<text x="199.6" y="107.9">R50</text>
<text x="59.4" y="111.8">R28</text>
<text x="60.2" y="109.4">GND</text>
<text x="68.3" y="111.8">R30</text>
<text x="78" y="108.8">ILIMIT</text>
<text x="93" y="108.8">DISDRV</text>
<text x="97.3" y="112.6">FB</text>
<text x="110.3" y="110.5">10uF</text>
<text x="119.2" y="110.5">10uF</text>
<text x="128.1" y="110.5">10uF</text>
<text x="135.7" y="110.5">22uF</text>
<text x="144.6" y="110.5">22uF</text>
<text x="153.5" y="110.5">22uF</text>
<text x="162.8" y="110.5">750kR</text>
<text x="199.6" y="110.5">100kR</text>
<text x="58.5" y="114.3">150k</text>
<text x="67.3" y="114.3">56kR</text>
<text x="87.2" y="116.3" transform="rotate(-90 87.2 116.3)">AGND</text>
<text x="92.3" y="116.3" transform="rotate(-90 92.3 116.3)">PGND</text>
<text x="94.4" y="115.1">COMP</text>
<text x="97.5" y="119.4">R32</text>
<text x="105.3" y="118.3">GND2</text>
<text x="114.2" y="118.3">GND2</text>
<text x="123.1" y="118.3">GND2</text>
<text x="130.7" y="118.3">GND2</text>
<text x="139.6" y="118.3">GND2</text>
<text x="148.5" y="118.3">GND2</text>
<text x="162.8" y="115.6">R40</text>
<text x="162.8" y="118.1">15kR</text>
<text x="180.2" y="116.8">300R</text>
<text x="181.4" y="114.3">R48</text>
<text x="62.8" y="120.8">GND</text>
<text x="71.7" y="120.8">GND</text>
<text x="96.5" y="121.9">47kR</text>
<text x="123.2" y="125.7">180kR</text>
<text x="125.5" y="123.2">R34</text>
<text x="144.8" y="125.7">220kR</text>
<text x="147.1" y="123.2">R36</text>
<text x="153.7" y="125.7">100kR</text>
<text x="156" y="123.2">R41</text>
<text x="189.4" y="123.2">Q17</text>
<text x="189.4" y="125.7">2N7002</text>
<text x="243.8" y="125.3">C51</text>
<text x="247.6" y="123">+3V3</text>
<text x="84.4" y="127.2">GND GND2</text>
<text x="94.5" y="126.1">680pF</text>
<text x="96.7" y="128.7">C33</text>
<text x="191.7" y="128.1">+3V3</text>
<text x="244.2" y="127.8">100nF</text>
<text x="252.2" y="130.5">U7</text>
<text x="61.1" y="137.2">Q11</text>
<text x="90.3" y="137.2">Q13</text>
<text x="100.9" y="136.1">GND</text>
<text x="138.2" y="137.2">R35</text>
<text x="155.1" y="133.3">Q16</text>
<text x="155.1" y="135.9">2N7002</text>
<text x="159.3" y="132.3">GND</text>
<text x="184.7" y="134.8">GND R49</text>
<text x="186.7" y="137.1">100kR</text>
<text x="238" y="136.1">GND</text>
<text x="252.2" y="133">LM75B</text>
<text x="259" y="136.9">+3V3</text>
<text x="55.4" y="142.2" transform="rotate(-90 55.4 142.2)">C30</text>
<text x="61.1" y="139.7">2N7002</text>
<text x="71.1" y="140.8">+3V3</text>
<text x="90.3" y="139.7">2N7002</text>
<text x="102.8" y="139.5">+3V3</text>
<text x="133.5" y="141">Q15</text>
<text x="133.5" y="143.5">2N7002</text>
<text x="135.9" y="139.7">100kR</text>
<text x="179.9" y="143.7">100kR</text>
<text x="181" y="141.2">R46</text>
<text x="211" y="138.4">Q20</text>
<text x="211" y="141">2N7002</text>
<text x="243.6" y="141.8">SDA</text>
<text x="251" y="138.2" transform="rotate(-90 251 138.2)">+Vs</text>
<text x="254.4" y="141.8">A0</text>
<text x="52.9" y="144.8" transform="rotate(-90 52.9 144.8)">100nF</text>
<text x="66.1" y="149.8">100kR</text>
<text x="68.3" y="147.3">R31</text>
<text x="114.4" y="147.3">100kR</text>
<text x="116.6" y="144.8">R33</text>
<text x="150.4" y="147.5">GND</text>
<text x="166" y="147.3">BAV70</text>
<text x="169.3" y="144.8">D4</text>
<text x="188.2" y="148.6">R131</text>
<text x="188.9" y="146.7">1</text>
<text x="196.6" y="144.8">Q18</text>
<text x="196.6" y="147.3">MMBT3904</text>
<text x="243.6" y="144.3">SCL</text>
<text x="243.6" y="146.9">O.S.</text>
<text x="254.4" y="146.9">A2</text>
<text x="254.4" y="144.3">A1</text>
<text x="56.4" y="151.3">GND</text>
<text x="60.3" y="153.9">R27</text>
<text x="90.3" y="151.1">Q14</text>
<text x="90.3" y="153.7">2N7002</text>
<text x="110" y="152.4">SW1</text>
<text x="110" y="154.9">SW_DIP_x02</text>
<text x="128.8" y="155.1">GND</text>
<text x="188.2" y="151.1">100kR</text>
<text x="206.3" y="150">GND</text>
<text x="251" y="152.7" transform="rotate(-90 251 152.7)">GND</text>
<text x="259.6" y="153.9">GND</text>
<text x="59.2" y="156.4">100kR</text>
<text x="76" y="157.5">Q12</text>
<text x="76" y="160">MMBT3904</text>
<text x="192.3" y="156.4">GND</text>
<text x="85.6" y="162.7">GND</text>
<text x="248.2" y="162.7">GND</text>
<text x="71.7" y="169.1">GND</text>
</g>
<g font-size="1.8" fill="#848400">
<text x="24.4" y="58">DCIN</text>
<text x="237.7" y="58">DCOUT</text>
<text x="23.6" y="87.2">BATIN</text>
</g>
<g font-size="1.8">
<text x="152.4" y="56.8">DCTHRU</text>
<text x="207" y="56.8">DCBUS</text>
<text x="69.8" y="100">EN</text>
<text x="116.8" y="103.8">VOUT</text>
<text x="175.3" y="103.8">VBUS</text>
<text x="180.2" y="110.5">300R</text>
<text x="69.8" y="129.2">EN</text>
</g>
<g font-size="1.8" fill="#008400">
<text x="101.8" y="86">DCLX</text>
<text x="178.9" y="111.4">THERMM</text>
<text x="186.7" y="117.8">THERML</text>
</g>
<g font-size="1.8" fill="#0000c2">
<text x="125.7" y="158.4">VSEL</text>
<text x="125.7" y="160.5">===============</text>
<text x="135.7" y="158.4">Output</text>
<text x="143" y="158.4">voltage</text>
<text x="125.7" y="162.5">0</text>
<text x="125.7" y="164.6">0</text>
<text x="125.7" y="166.6">1</text>
<text x="129.1" y="162.5">0</text>
<text x="129.1" y="164.6">1</text>
<text x="129.1" y="166.6">0</text>
<text x="135.8" y="164.6">12.0V</text>
<text x="135.8" y="166.6">13.5V</text>
<text x="136.9" y="162.5">9.0V</text>
<text x="125.7" y="168.7">1</text>
<text x="129.1" y="168.7">1</text>
<text x="135.8" y="168.7">15.0V</text>
</g>
</svg>
